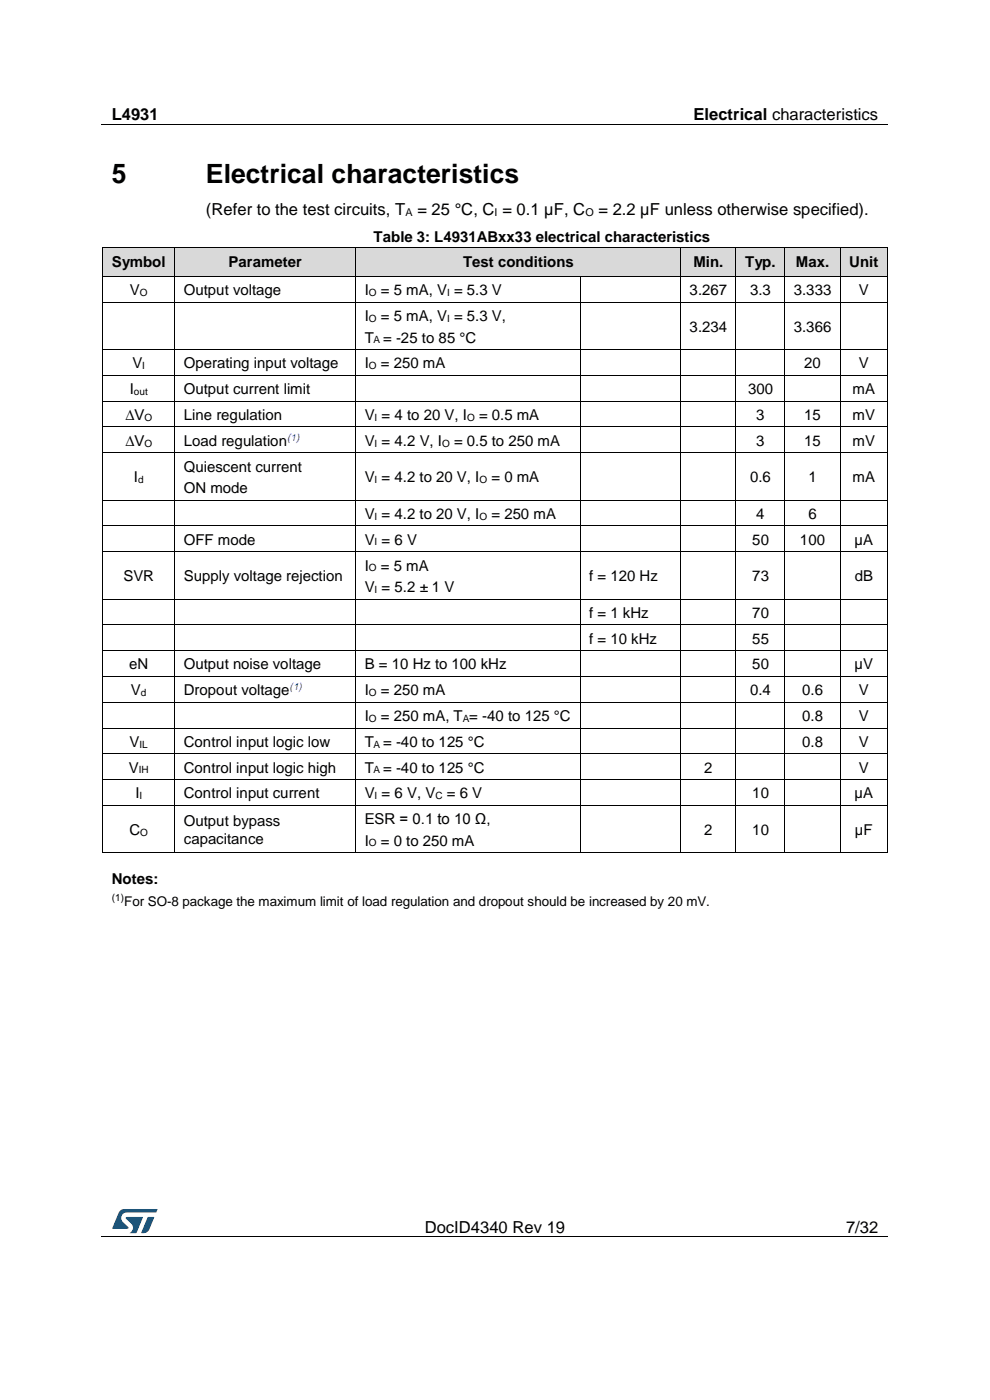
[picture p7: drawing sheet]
<svg xmlns="http://www.w3.org/2000/svg" width="210mm" height="297mm" viewBox="0 0 210 297" stroke-linecap="round" stroke-linejoin="round" font-family="sans-serif">
<path d="M21.5 26.5h166.8M21.5 262.4h166.8" fill="none" stroke="#000" stroke-width=".21"/>
<g fill="#000">
<path d="M104.6 26.4h.2v.1h-.2z" fill-rule="evenodd"/>
<path d="M61.6 262.3h.1v.2h-.1z" fill-rule="evenodd"/>
<path d="M148 262.3h.2v.2h-.2z" fill-rule="evenodd"/>
</g>
<g fill="#005288">
<path d="M25.4 256.9l.6-.4h.4l7 .1-.3 .6h-6.2a1.26 1.26 0 0 0-1.2 1.1 1.26 1.26 0 0 0 .8 1.4l.7 .6v.3l-3.4 .1z"/>
<path d="M31.4 258.2l1.3 .1-1 2.5a1.32 1.32 0 0 1-1.7 .7z"/>
<path d="M26.7 258.2l3.6 .1-1.4 3.3h-1.4a1.35 1.35 0 0 0 .7-1.2 1.35 1.35 0 0 0-.8-1.2l-.7-.6z"/>
</g>
<g fill="#d9d9d9">
<path d="M21.9 52.6h15.2v6h-15.2z" fill-rule="evenodd"/>
<path d="M23.7 52.6h11.5v6h-11.5z" fill-rule="evenodd"/>
<path d="M37.1 52.6h38.4v6h-38.4z" fill-rule="evenodd"/>
<path d="M39 52.6h34.6v6h-34.6z" fill-rule="evenodd"/>
<path d="M75.5 52.6h68.8v6h-68.8z" fill-rule="evenodd"/>
<path d="M77.4 52.6h65.1v6h-65.1z" fill-rule="evenodd"/>
<path d="M144.4 52.6h11.7v6h-11.7z" fill-rule="evenodd"/>
<path d="M146.3 52.6h8v6h-8z" fill-rule="evenodd"/>
<path d="M156.2 52.6h10.3v6h-10.3z" fill-rule="evenodd"/>
<path d="M158.1 52.6h6.5v6h-6.5z" fill-rule="evenodd"/>
<path d="M166.5 52.6h11.8v6h-11.8z" fill-rule="evenodd"/>
<path d="M168.4 52.6h8v6h-8z" fill-rule="evenodd"/>
<path d="M178.3 52.6h9.9v6h-9.9z" fill-rule="evenodd"/>
<path d="M180.2 52.6h6.2v6h-6.2z" fill-rule="evenodd"/>
</g>
<g fill="#000">
<path d="M21.7 58.6h.2v.1h-.2z" fill-rule="evenodd"/>
<path d="M21.7 58.6h.2v.1h-.2z" fill-rule="evenodd"/>
<path d="M21.7 52.5l.1 .1z" fill-rule="evenodd"/>
<path d="M21.7 52.5l.1 .1z" fill-rule="evenodd"/>
<path d="M21.9 58.6h.1v.1h-.1z" fill-rule="evenodd"/>
<path d="M37 58.6h.2v.1h-.2z" fill-rule="evenodd"/>
<path d="M37 52.5l.1 .1z" fill-rule="evenodd"/>
<path d="M37.2 58.6h.1v.1h-.1z" fill-rule="evenodd"/>
<path d="M75.4 58.6h.1v.1h-.1z" fill-rule="evenodd"/>
<path d="M75.4 52.5l.1 .1z" fill-rule="evenodd"/>
<path d="M75.5 58.6h.2v.1h-.2z" fill-rule="evenodd"/>
<path d="M123 58.6h.2v.1h-.2z" fill-rule="evenodd"/>
<path d="M144.3 58.6h.2v.1h-.2z" fill-rule="evenodd"/>
<path d="M144.3 52.5l.1 .1z" fill-rule="evenodd"/>
<path d="M144.5 58.6h.1v.1h-.1z" fill-rule="evenodd"/>
<path d="M156 58.6h.2v.1h-.2z" fill-rule="evenodd"/>
<path d="M156.1 52.5l.1 .1z" fill-rule="evenodd"/>
<path d="M156.2 58.6h.2v.1h-.2z" fill-rule="evenodd"/>
<path d="M166.4 58.6h.2v.1h-.2z" fill-rule="evenodd"/>
<path d="M166.4 52.5l.1 .1z" fill-rule="evenodd"/>
<path d="M166.6 58.6h.1v.1h-.1z" fill-rule="evenodd"/>
<path d="M178.2 58.6h.2v.1h-.2z" fill-rule="evenodd"/>
<path d="M178.2 52.5l.1 .1z" fill-rule="evenodd"/>
<path d="M178.4 58.6h.1v.1h-.1z" fill-rule="evenodd"/>
<path d="M188.2 58.6h.1v.1h-.1z" fill-rule="evenodd"/>
<path d="M188.2 58.6h.1v.1h-.1z" fill-rule="evenodd"/>
<path d="M188.2 52.5l.1 .1z" fill-rule="evenodd"/>
<path d="M188.2 52.5l.1 .1z" fill-rule="evenodd"/>
<path d="M21.7 64h.2v.2h-.2z" fill-rule="evenodd"/>
<path d="M21.7 74.1h.2v.2h-.2z" fill-rule="evenodd"/>
<path d="M21.7 79.6h.2v.1h-.2z" fill-rule="evenodd"/>
<path d="M37 64h.2v.2h-.2z" fill-rule="evenodd"/>
<path d="M37 74.1h.2v.2h-.2z" fill-rule="evenodd"/>
<path d="M37 79.6h.2v.1h-.2z" fill-rule="evenodd"/>
<path d="M75.4 64h.1v.2h-.1z" fill-rule="evenodd"/>
<path d="M75.4 74.1h.1v.2h-.1z" fill-rule="evenodd"/>
<path d="M75.4 79.6h.1v.1h-.1z" fill-rule="evenodd"/>
<path d="M123 64h.2v.2h-.2z" fill-rule="evenodd"/>
<path d="M123 74.1h.2v.2h-.2z" fill-rule="evenodd"/>
<path d="M123 79.6h.2v.1h-.2z" fill-rule="evenodd"/>
<path d="M144.3 64h.2v.2h-.2z" fill-rule="evenodd"/>
<path d="M144.3 74.1h.2v.2h-.2z" fill-rule="evenodd"/>
<path d="M144.3 79.6h.2v.1h-.2z" fill-rule="evenodd"/>
<path d="M156 64h.2v.2h-.2z" fill-rule="evenodd"/>
<path d="M156 74.1h.2v.2h-.2z" fill-rule="evenodd"/>
<path d="M156 79.6h.2v.1h-.2z" fill-rule="evenodd"/>
<path d="M166.4 64h.2v.2h-.2z" fill-rule="evenodd"/>
<path d="M166.4 74.1h.2v.2h-.2z" fill-rule="evenodd"/>
<path d="M166.4 79.6h.2v.1h-.2z" fill-rule="evenodd"/>
<path d="M178.2 64h.2v.2h-.2z" fill-rule="evenodd"/>
<path d="M178.2 74.1h.2v.2h-.2z" fill-rule="evenodd"/>
<path d="M178.2 79.6h.2v.1h-.2z" fill-rule="evenodd"/>
<path d="M188.2 64h.1v.2h-.1z" fill-rule="evenodd"/>
<path d="M188.2 74.1h.1v.2h-.1z" fill-rule="evenodd"/>
<path d="M188.2 79.6h.1v.1h-.1z" fill-rule="evenodd"/>
<path d="M21.7 85h.2v.2h-.2z" fill-rule="evenodd"/>
<path d="M21.7 90.5h.2v.1h-.2z" fill-rule="evenodd"/>
<path d="M21.7 96h.2v.2h-.2z" fill-rule="evenodd"/>
<path d="M37 85h.2v.2h-.2z" fill-rule="evenodd"/>
<path d="M37 90.5h.2v.1h-.2z" fill-rule="evenodd"/>
<path d="M37 96h.2v.2h-.2z" fill-rule="evenodd"/>
<path d="M75.4 85h.1v.2h-.1z" fill-rule="evenodd"/>
<path d="M75.4 90.5h.1v.1h-.1z" fill-rule="evenodd"/>
<path d="M75.4 96h.1v.2h-.1z" fill-rule="evenodd"/>
<path d="M123 85h.2v.2h-.2z" fill-rule="evenodd"/>
<path d="M123 90.5h.2v.1h-.2z" fill-rule="evenodd"/>
<path d="M123 96h.2v.2h-.2z" fill-rule="evenodd"/>
<path d="M144.3 85h.2v.2h-.2z" fill-rule="evenodd"/>
<path d="M144.3 90.5h.2v.1h-.2z" fill-rule="evenodd"/>
<path d="M144.3 96h.2v.2h-.2z" fill-rule="evenodd"/>
<path d="M156 85h.2v.2h-.2z" fill-rule="evenodd"/>
<path d="M156 90.5h.2v.1h-.2z" fill-rule="evenodd"/>
<path d="M156 96h.2v.2h-.2z" fill-rule="evenodd"/>
<path d="M166.4 85h.2v.2h-.2z" fill-rule="evenodd"/>
<path d="M166.4 90.5h.2v.1h-.2z" fill-rule="evenodd"/>
<path d="M166.4 96h.2v.2h-.2z" fill-rule="evenodd"/>
<path d="M178.2 85h.2v.2h-.2z" fill-rule="evenodd"/>
<path d="M178.2 90.5h.2v.1h-.2z" fill-rule="evenodd"/>
<path d="M178.2 96h.2v.2h-.2z" fill-rule="evenodd"/>
<path d="M188.2 85h.1v.2h-.1z" fill-rule="evenodd"/>
<path d="M188.2 90.5h.1v.1h-.1z" fill-rule="evenodd"/>
<path d="M188.2 96h.1v.2h-.1z" fill-rule="evenodd"/>
<path d="M21.7 106h.2v.2h-.2z" fill-rule="evenodd"/>
<path d="M21.7 111.5h.2v.2h-.2z" fill-rule="evenodd"/>
<path d="M21.7 116.9h.2v.2h-.2z" fill-rule="evenodd"/>
<path d="M37 106h.2v.2h-.2z" fill-rule="evenodd"/>
<path d="M37 111.5h.2v.2h-.2z" fill-rule="evenodd"/>
<path d="M37 116.9h.2v.2h-.2z" fill-rule="evenodd"/>
<path d="M75.4 106h.1v.2h-.1z" fill-rule="evenodd"/>
<path d="M75.4 111.5h.1v.2h-.1z" fill-rule="evenodd"/>
<path d="M75.4 116.9h.1v.2h-.1z" fill-rule="evenodd"/>
<path d="M123 106h.2v.2h-.2z" fill-rule="evenodd"/>
<path d="M123 111.5h.2v.2h-.2z" fill-rule="evenodd"/>
<path d="M123 116.9h.2v.2h-.2z" fill-rule="evenodd"/>
<path d="M144.3 106h.2v.2h-.2z" fill-rule="evenodd"/>
<path d="M144.3 111.5h.2v.2h-.2z" fill-rule="evenodd"/>
<path d="M144.3 116.9h.2v.2h-.2z" fill-rule="evenodd"/>
<path d="M156 106h.2v.2h-.2z" fill-rule="evenodd"/>
<path d="M156 111.5h.2v.2h-.2z" fill-rule="evenodd"/>
<path d="M156 116.9h.2v.2h-.2z" fill-rule="evenodd"/>
<path d="M166.4 106h.2v.2h-.2z" fill-rule="evenodd"/>
<path d="M166.4 111.5h.2v.2h-.2z" fill-rule="evenodd"/>
<path d="M166.4 116.9h.2v.2h-.2z" fill-rule="evenodd"/>
<path d="M178.2 106h.2v.2h-.2z" fill-rule="evenodd"/>
<path d="M178.2 111.5h.2v.2h-.2z" fill-rule="evenodd"/>
<path d="M178.2 116.9h.2v.2h-.2z" fill-rule="evenodd"/>
<path d="M188.2 106h.1v.2h-.1z" fill-rule="evenodd"/>
<path d="M188.2 111.5h.1v.2h-.1z" fill-rule="evenodd"/>
<path d="M188.2 116.9h.1v.2h-.1z" fill-rule="evenodd"/>
<path d="M21.7 127h.2v.2h-.2z" fill-rule="evenodd"/>
<path d="M21.7 132.5h.2v.1h-.2z" fill-rule="evenodd"/>
<path d="M21.7 137.9h.2v.2h-.2z" fill-rule="evenodd"/>
<path d="M37 127h.2v.2h-.2z" fill-rule="evenodd"/>
<path d="M37 132.5h.2v.1h-.2z" fill-rule="evenodd"/>
<path d="M37 137.9h.2v.2h-.2z" fill-rule="evenodd"/>
<path d="M75.4 127h.1v.2h-.1z" fill-rule="evenodd"/>
<path d="M75.4 132.5h.1v.1h-.1z" fill-rule="evenodd"/>
<path d="M75.4 137.9h.1v.2h-.1z" fill-rule="evenodd"/>
<path d="M123 127h.2v.2h-.2z" fill-rule="evenodd"/>
<path d="M123 132.5h.2v.1h-.2z" fill-rule="evenodd"/>
<path d="M123 137.9h.2v.2h-.2z" fill-rule="evenodd"/>
<path d="M144.3 127h.2v.2h-.2z" fill-rule="evenodd"/>
<path d="M144.3 132.5h.2v.1h-.2z" fill-rule="evenodd"/>
<path d="M144.3 137.9h.2v.2h-.2z" fill-rule="evenodd"/>
<path d="M156 127h.2v.2h-.2z" fill-rule="evenodd"/>
<path d="M156 132.5h.2v.1h-.2z" fill-rule="evenodd"/>
<path d="M156 137.9h.2v.2h-.2z" fill-rule="evenodd"/>
<path d="M166.4 127h.2v.2h-.2z" fill-rule="evenodd"/>
<path d="M166.4 132.5h.2v.1h-.2z" fill-rule="evenodd"/>
<path d="M166.4 137.9h.2v.2h-.2z" fill-rule="evenodd"/>
<path d="M178.2 127h.2v.2h-.2z" fill-rule="evenodd"/>
<path d="M178.2 132.5h.2v.1h-.2z" fill-rule="evenodd"/>
<path d="M178.2 137.9h.2v.2h-.2z" fill-rule="evenodd"/>
<path d="M188.2 127h.1v.2h-.1z" fill-rule="evenodd"/>
<path d="M188.2 132.5h.1v.1h-.1z" fill-rule="evenodd"/>
<path d="M188.2 137.9h.1v.2h-.1z" fill-rule="evenodd"/>
<path d="M21.7 143.4h.2v.2h-.2z" fill-rule="evenodd"/>
<path d="M21.7 148.9h.2v.2h-.2z" fill-rule="evenodd"/>
<path d="M21.7 154.4h.2v.1h-.2z" fill-rule="evenodd"/>
<path d="M37 143.4h.2v.2h-.2z" fill-rule="evenodd"/>
<path d="M37 148.9h.2v.2h-.2z" fill-rule="evenodd"/>
<path d="M37 154.4h.2v.1h-.2z" fill-rule="evenodd"/>
<path d="M75.4 143.4h.1v.2h-.1z" fill-rule="evenodd"/>
<path d="M75.4 148.9h.1v.2h-.1z" fill-rule="evenodd"/>
<path d="M75.4 154.4h.1v.1h-.1z" fill-rule="evenodd"/>
<path d="M123 143.4h.2v.2h-.2z" fill-rule="evenodd"/>
<path d="M123 148.9h.2v.2h-.2z" fill-rule="evenodd"/>
<path d="M123 154.4h.2v.1h-.2z" fill-rule="evenodd"/>
<path d="M144.3 143.4h.2v.2h-.2z" fill-rule="evenodd"/>
<path d="M144.3 148.9h.2v.2h-.2z" fill-rule="evenodd"/>
<path d="M144.3 154.4h.2v.1h-.2z" fill-rule="evenodd"/>
<path d="M156 143.4h.2v.2h-.2z" fill-rule="evenodd"/>
<path d="M156 148.9h.2v.2h-.2z" fill-rule="evenodd"/>
<path d="M156 154.4h.2v.1h-.2z" fill-rule="evenodd"/>
<path d="M166.4 143.4h.2v.2h-.2z" fill-rule="evenodd"/>
<path d="M166.4 148.9h.2v.2h-.2z" fill-rule="evenodd"/>
<path d="M166.4 154.4h.2v.1h-.2z" fill-rule="evenodd"/>
<path d="M178.2 143.4h.2v.2h-.2z" fill-rule="evenodd"/>
<path d="M178.2 148.9h.2v.2h-.2z" fill-rule="evenodd"/>
<path d="M178.2 154.4h.2v.1h-.2z" fill-rule="evenodd"/>
<path d="M188.2 143.4h.1v.2h-.1z" fill-rule="evenodd"/>
<path d="M188.2 148.9h.1v.2h-.1z" fill-rule="evenodd"/>
<path d="M188.2 154.4h.1v.1h-.1z" fill-rule="evenodd"/>
<path d="M21.7 159.8h.2v.2h-.2z" fill-rule="evenodd"/>
<path d="M21.7 165.3h.2v.2h-.2z" fill-rule="evenodd"/>
<path d="M21.7 170.8h.2v.1h-.2z" fill-rule="evenodd"/>
<path d="M37 159.8h.2v.2h-.2z" fill-rule="evenodd"/>
<path d="M37 165.3h.2v.2h-.2z" fill-rule="evenodd"/>
<path d="M37 170.8h.2v.1h-.2z" fill-rule="evenodd"/>
<path d="M75.4 159.8h.1v.2h-.1z" fill-rule="evenodd"/>
<path d="M75.4 165.3h.1v.2h-.1z" fill-rule="evenodd"/>
<path d="M75.4 170.8h.1v.1h-.1z" fill-rule="evenodd"/>
<path d="M123 159.8h.2v.2h-.2z" fill-rule="evenodd"/>
<path d="M123 165.3h.2v.2h-.2z" fill-rule="evenodd"/>
<path d="M123 170.8h.2v.1h-.2z" fill-rule="evenodd"/>
<path d="M144.3 159.8h.2v.2h-.2z" fill-rule="evenodd"/>
<path d="M144.3 165.3h.2v.2h-.2z" fill-rule="evenodd"/>
<path d="M144.3 170.8h.2v.1h-.2z" fill-rule="evenodd"/>
<path d="M156 159.8h.2v.2h-.2z" fill-rule="evenodd"/>
<path d="M156 165.3h.2v.2h-.2z" fill-rule="evenodd"/>
<path d="M156 170.8h.2v.1h-.2z" fill-rule="evenodd"/>
<path d="M166.4 159.8h.2v.2h-.2z" fill-rule="evenodd"/>
<path d="M166.4 165.3h.2v.2h-.2z" fill-rule="evenodd"/>
<path d="M166.4 170.8h.2v.1h-.2z" fill-rule="evenodd"/>
<path d="M178.2 159.8h.2v.2h-.2z" fill-rule="evenodd"/>
<path d="M178.2 165.3h.2v.2h-.2z" fill-rule="evenodd"/>
<path d="M178.2 170.8h.2v.1h-.2z" fill-rule="evenodd"/>
<path d="M188.2 159.8h.1v.2h-.1z" fill-rule="evenodd"/>
<path d="M188.2 165.3h.1v.2h-.1z" fill-rule="evenodd"/>
<path d="M188.2 170.8h.1v.1h-.1z" fill-rule="evenodd"/>
<path d="M21.7 180.8h.2v.2h-.2z" fill-rule="evenodd"/>
<path d="M21.7 180.8h.2v.2h-.2z" fill-rule="evenodd"/>
<path d="M37 180.8h.2v.2h-.2z" fill-rule="evenodd"/>
<path d="M75.4 180.8h.1v.2h-.1z" fill-rule="evenodd"/>
<path d="M123 180.8h.2v.2h-.2z" fill-rule="evenodd"/>
<path d="M144.3 180.8h.2v.2h-.2z" fill-rule="evenodd"/>
<path d="M156 180.8h.2v.2h-.2z" fill-rule="evenodd"/>
<path d="M166.4 180.8h.2v.2h-.2z" fill-rule="evenodd"/>
<path d="M178.2 180.8h.2v.2h-.2z" fill-rule="evenodd"/>
<path d="M188.2 180.8h.1v.2h-.1z" fill-rule="evenodd"/>
<path d="M188.2 180.8h.1v.2h-.1z" fill-rule="evenodd"/>
</g>
<g fill="none" stroke="#000" stroke-width=".21">
<path d="M21.8 52.6v6M21.8 58.7v5.3M21.8 52.5h15.3M22 58.6h15M37.1 52.6v6M37.1 58.7v5.3M37.1 52.5h38.3M37.3 58.6h38.1M75.5 52.6v6M75.5 58.7v5.3M75.5 52.5h68.8M75.7 58.6h47.3"/>
<path d="M123.1 58.7v5.3M123.2 58.6h21.1M144.4 52.6v6M144.4 58.7v5.3M144.4 52.5h11.7M144.6 58.6h11.4M156.1 58.7v5.3M156.1 52.6v6M156.2 52.5h10.2M156.4 58.6h10M166.5 52.6v6M166.5 58.7v5.3"/>
<path d="M166.5 52.5h11.7M166.7 58.6h11.5M178.3 58.7v5.3M178.3 52.6v6M178.3 52.5h9.9M178.5 58.6h9.7M188.3 52.6v6M188.3 58.7v5.3M21.8 64.2v9.9M21.8 74.3v5.3M21.8 79.7v5.3M21.9 64.1h15.1"/>
<path d="M21.9 74.2h15.1M21.9 79.6h15.1M37.1 64.2v9.9M37.1 74.3v5.3M37.1 79.7v5.3M37.2 64.1h38.2M37.2 74.2h38.2M37.2 79.6h38.2M75.5 64.2v9.9M75.5 74.3v5.3M75.5 79.7v5.3M75.5 64.1h47.5"/>
<path d="M75.5 74.2h47.5M75.5 79.6h47.5M123.1 64.2v9.9M123.1 74.3v5.3M123.1 79.7v5.3M123.2 64.1h21.1M123.2 74.2h21.1M123.2 79.6h21.1M144.4 64.2v9.9M144.4 74.3v5.3M144.4 79.7v5.3M144.5 64.1h11.5"/>
<path d="M144.5 74.2h11.5M144.5 79.6h11.5M156.1 64.2v9.9M156.1 74.3v5.3M156.1 79.7v5.3M156.2 64.1h10.2M156.2 74.2h10.2M156.2 79.6h10.2M166.5 64.2v9.9M166.5 74.3v5.3M166.5 79.7v5.3M166.6 64.1h11.6"/>
<path d="M166.6 74.2h11.6M166.6 79.6h11.6M178.3 64.2v9.9M178.3 74.3v5.3M178.3 79.7v5.3M178.4 64.1h9.8M178.4 74.2h9.8M178.4 79.6h9.8M188.3 64.2v9.9M188.3 74.3v5.3M188.3 79.7v5.3M21.8 85.2v5.3"/>
<path d="M21.8 90.6v5.4M21.8 96.2v9.8M21.9 85.1h15.1M21.9 90.6h15.1M21.9 96.1h15.1M37.1 85.2v5.3M37.1 90.6v5.4M37.1 96.2v9.8M37.2 85.1h38.2M37.2 90.6h38.2M37.2 96.1h38.2M75.5 85.2v5.3"/>
<path d="M75.5 90.6v5.4M75.5 96.2v9.8M75.5 85.1h47.5M75.5 90.6h47.5M75.5 96.1h47.5M123.1 85.2v5.3M123.1 90.6v5.4M123.1 96.2v9.8M123.2 85.1h21.1M123.2 90.6h21.1M123.2 96.1h21.1M144.4 85.2v5.3"/>
<path d="M144.4 90.6v5.4M144.4 96.2v9.8M144.5 85.1h11.5M144.5 90.6h11.5M144.5 96.1h11.5M156.1 85.2v5.3M156.1 90.6v5.4M156.1 96.2v9.8M156.2 85.1h10.2M156.2 90.6h10.2M156.2 96.1h10.2M166.5 85.2v5.3"/>
<path d="M166.5 90.6v5.4M166.5 96.2v9.8M166.6 85.1h11.6M166.6 90.6h11.6M166.6 96.1h11.6M178.3 85.2v5.3M178.3 90.6v5.4M178.3 96.2v9.8M178.4 85.1h9.8M178.4 90.6h9.8M178.4 96.1h9.8M188.3 85.2v5.3"/>
<path d="M188.3 90.6v5.4M188.3 96.2v9.8M21.8 106.2v5.3M21.8 111.7v5.2M21.8 117.1v9.9M21.9 106.1h15.1M21.9 111.6h15.1M21.9 117h15.1M37.1 106.2v5.3M37.1 111.7v5.2M37.1 117.1v9.9M37.2 106.1h38.2"/>
<path d="M37.2 111.6h38.2M37.2 117h38.2M75.5 106.2v5.3M75.5 111.7v5.2M75.5 117.1v9.9M75.5 106.1h47.5M75.5 111.6h47.5M75.5 117h47.5M123.1 106.2v5.3M123.1 111.7v5.2M123.1 117.1v9.9M123.2 106.1h21.1"/>
<path d="M123.2 111.6h21.1M123.2 117h21.1M144.4 106.2v5.3M144.4 111.7v5.2M144.4 117.1v9.9M144.5 106.1h11.5M144.5 111.6h11.5M144.5 117h11.5M156.1 106.2v5.3M156.1 111.7v5.2M156.1 117.1v9.9M156.2 106.1h10.2"/>
<path d="M156.2 111.6h10.2M156.2 117h10.2M166.5 106.2v5.3M166.5 111.7v5.2M166.5 117.1v9.9M166.6 106.1h11.6M166.6 111.6h11.6M166.6 117h11.6M178.3 106.2v5.3M178.3 111.7v5.2M178.3 117.1v9.9M178.4 106.1h9.8"/>
<path d="M178.4 111.6h9.8M178.4 117h9.8M188.3 106.2v5.3M188.3 111.7v5.2M188.3 117.1v9.9M21.8 127.2v5.3M21.8 132.6v5.3M21.8 138.1v5.3M21.9 127.1h15.1M21.9 132.6h15.1M21.9 138h15.1M37.1 127.2v5.3"/>
<path d="M37.1 132.6v5.3M37.1 138.1v5.3M37.2 127.1h38.2M37.2 132.6h38.2M37.2 138h38.2M75.5 127.2v5.3M75.5 132.6v5.3M75.5 138.1v5.3M75.5 127.1h47.5M75.5 132.6h47.5M75.5 138h47.5M123.1 127.2v5.3"/>
<path d="M123.1 132.6v5.3M123.1 138.1v5.3M123.2 127.1h21.1M123.2 132.6h21.1M123.2 138h21.1M144.4 127.2v5.3M144.4 132.6v5.3M144.4 138.1v5.3M144.5 127.1h11.5M144.5 132.6h11.5M144.5 138h11.5M156.1 127.2v5.3"/>
<path d="M156.1 132.6v5.3M156.1 138.1v5.3M156.2 127.1h10.2M156.2 132.6h10.2M156.2 138h10.2M166.5 127.2v5.3M166.5 132.6v5.3M166.5 138.1v5.3M166.6 127.1h11.6M166.6 132.6h11.6M166.6 138h11.6M178.3 127.2v5.3"/>
<path d="M178.3 132.6v5.3M178.3 138.1v5.3M178.4 127.1h9.8M178.4 132.6h9.8M178.4 138h9.8M188.3 127.2v5.3M188.3 132.6v5.3M188.3 138.1v5.3M21.8 143.6v5.3M21.8 149.1v5.3M21.8 154.5v5.3M21.9 143.5h15.1"/>
<path d="M21.9 149h15.1M21.9 154.4h15.1M21.9 159.9h15.1M37.1 143.6v5.3M37.1 149.1v5.3M37.1 154.5v5.3M37.2 143.5h38.2M37.2 149h38.2M37.2 154.4h38.2M37.2 159.9h38.2M75.5 143.6v5.3M75.5 149.1v5.3"/>
<path d="M75.5 154.5v5.3M75.5 143.5h47.5M75.5 149h47.5M75.5 154.4h47.5M75.5 159.9h47.5M123.1 143.6v5.3M123.1 149.1v5.3M123.1 154.5v5.3M123.2 143.5h21.1M123.2 149h21.1M123.2 154.4h21.1M123.2 159.9h21.1"/>
<path d="M144.4 143.6v5.3M144.4 149.1v5.3M144.4 154.5v5.3M144.5 143.5h11.5M144.5 149h11.5M144.5 154.4h11.5M144.5 159.9h11.5M156.1 143.6v5.3M156.1 149.1v5.3M156.1 154.5v5.3M156.2 143.5h10.2M156.2 149h10.2"/>
<path d="M156.2 154.4h10.2M156.2 159.9h10.2M166.5 143.6v5.3M166.5 149.1v5.3M166.5 154.5v5.3M166.6 143.5h11.6M166.6 149h11.6M166.6 154.4h11.6M166.6 159.9h11.6M178.3 143.6v5.3M178.3 149.1v5.3M178.3 154.5v5.3"/>
<path d="M178.4 143.5h9.8M178.4 149h9.8M178.4 154.4h9.8M178.4 159.9h9.8M188.3 143.6v5.3M188.3 149.1v5.3M188.3 154.5v5.3M21.8 160v5.3M21.8 165.5v5.3M21.8 170.9v9.9M21.9 165.4h15.1M21.9 170.8h15.1"/>
<path d="M37.1 160v5.3M37.1 165.5v5.3M37.1 170.9v9.9M37.2 165.4h38.2M37.2 170.8h38.2M75.5 160v5.3M75.5 165.5v5.3M75.5 170.9v9.9M75.5 165.4h47.5M75.5 170.8h47.5M123.1 160v5.3M123.1 165.5v5.3"/>
<path d="M123.1 170.9v9.9M123.2 165.4h21.1M123.2 170.8h21.1M144.4 160v5.3M144.4 165.5v5.3M144.4 170.9v9.9M144.5 165.4h11.5M144.5 170.8h11.5M156.1 160v5.3M156.1 165.5v5.3M156.1 170.9v9.9M156.2 165.4h10.2"/>
<path d="M156.2 170.8h10.2M166.5 160v5.3M166.5 165.5v5.3M166.5 170.9v9.9M166.6 165.4h11.6M166.6 170.8h11.6M178.3 160v5.3M178.3 165.5v5.3M178.3 170.9v9.9M178.4 165.4h9.8M178.4 170.8h9.8M188.3 160v5.3"/>
<path d="M188.3 165.5v5.3M188.3 170.9v9.9M21.9 180.9h15.1M37.2 180.9h38.2M75.5 180.9h47.5M123.2 180.9h21.1M144.5 180.9h11.5M156.2 180.9h10.2M166.6 180.9h11.6M178.4 180.9h9.8"/>
</g>
<g font-size="5.6">
<text x="23.7" y="38.9">5</text>
<text x="43.7" y="38.9">Electrical characteristics</text>
</g>
<g font-size="3.5">
<text x="23.7" y="25.5">L4931</text>
<text x="147.1" y="25.5">Electrical characteristics</text>
<text x="43.7" y="45.6">(Refer to the test circuits, T</text>
<text x="88.5" y="45.6">= 25 °C, C = 0.1 µF, C</text>
<text x="126.9" y="45.6">= 2.2 µF unless otherwise specified).</text>
<text x="90.1" y="261.5">DocID4340 Rev 19</text>
<text x="179.5" y="261.5">7/32</text>
</g>
<g font-size="3.2">
<text x="79.3" y="51.4">Table 3: L4931ABxx33 electrical characteristics</text>
<text x="23.7" y="56.7">Symbol</text>
<text x="48.5" y="56.7">Parameter</text>
<text x="98.2" y="56.7">Test conditions</text>
<text x="147.1" y="56.7">Min.</text>
<text x="158.1" y="56.7">Typ.</text>
<text x="168.9" y="56.7">Max.</text>
<text x="180.2" y="56.7">Unit</text>
<text x="27.6" y="62.6">V</text>
<text x="39" y="62.6">Output voltage</text>
<text x="77.4" y="62.6">I</text>
<text x="80.8" y="62.6">= 5 mA, V = 5.3 V</text>
<text x="146.3" y="62.6">3.267</text>
<text x="159.1" y="62.6">3.3</text>
<text x="168.4" y="62.6">3.333</text>
<text x="182.2" y="62.6">V</text>
<text x="77.4" y="68.1">I</text>
<text x="80.8" y="68.1">= 5 mA, V = 5.3 V,</text>
<text x="146.3" y="70.4">3.234</text>
<text x="168.4" y="70.4">3.366</text>
<text x="77.4" y="72.7">T = -25 to 85 °C</text>
<text x="27.5" y="83.6">I</text>
<text x="28.1" y="78.2">V</text>
<text x="39" y="78.2">Operating input voltage</text>
<text x="39" y="83.6">Output current limit</text>
<text x="77.4" y="78.2">I</text>
<text x="80.8" y="78.2">= 250 mA</text>
<text x="158.7" y="83.6">300</text>
<text x="170.6" y="78.2">20</text>
<text x="180.8" y="83.6">mA</text>
<text x="182.2" y="78.2">V</text>
<text x="26.6" y="89.1">∆V</text>
<text x="39" y="89.1">Line regulation</text>
<text x="77.4" y="89.1">V = 4 to 20 V, I</text>
<text x="101.6" y="89.1">= 0.5 mA</text>
<text x="160.4" y="89.1">3</text>
<text x="170.6" y="89.1">15</text>
<text x="180.8" y="89.1">mV</text>
<text x="26.6" y="94.6">∆V</text>
<text x="39" y="94.5">Load regulation</text>
<text x="77.4" y="94.6">V = 4.2 V, I</text>
<text x="96.3" y="94.6">= 0.5 to 250 mA</text>
<text x="160.4" y="94.6">3</text>
<text x="170.6" y="94.6">15</text>
<text x="180.8" y="94.6">mV</text>
<text x="39" y="100.1">Quiescent current</text>
<text x="28.4" y="102.3">I</text>
<text x="39" y="104.6">ON mode</text>
<text x="77.4" y="102.3">V = 4.2 to 20 V, I</text>
<text x="104.2" y="102.3">= 0 mA</text>
<text x="159.1" y="102.3">0.6</text>
<text x="171.5" y="102.3">1</text>
<text x="180.8" y="102.3">mA</text>
<text x="77.4" y="110.1">V = 4.2 to 20 V, I</text>
<text x="104.2" y="110.1">= 250 mA</text>
<text x="160.4" y="110.1">4</text>
<text x="171.5" y="110.1">6</text>
<text x="39" y="115.5">OFF mode</text>
<text x="77.4" y="115.5">V = 6 V</text>
<text x="159.6" y="115.5">50</text>
<text x="169.7" y="115.5">100</text>
<text x="181.3" y="115.5">µA</text>
<text x="26.2" y="123.3">SVR</text>
<text x="39" y="123.3">Supply voltage rejection</text>
<text x="77.4" y="121">I</text>
<text x="77.4" y="125.6">V = 5.2 ± 1 V</text>
<text x="80.8" y="121">= 5 mA</text>
<text x="125" y="123.3">f = 120 Hz</text>
<text x="159.6" y="123.3">73</text>
<text x="181.3" y="123.3">dB</text>
<text x="125" y="131.1">f = 1 kHz</text>
<text x="159.6" y="131.1">70</text>
<text x="125" y="136.5">f = 10 kHz</text>
<text x="159.6" y="136.5">55</text>
<text x="27.4" y="142">eN</text>
<text x="39" y="142">Output noise voltage</text>
<text x="77.4" y="142">B = 10 Hz to 100 kHz</text>
<text x="159.6" y="142">50</text>
<text x="181.3" y="142">µV</text>
<text x="27.8" y="147.5">V</text>
<text x="39" y="147.5">Dropout voltage</text>
<text x="77.4" y="147.5">I</text>
<text x="80.8" y="147.5">= 250 mA</text>
<text x="159.1" y="147.5">0.4</text>
<text x="170.2" y="147.5">0.6</text>
<text x="182.2" y="147.5">V</text>
<text x="77.4" y="153">I</text>
<text x="80.8" y="153">= 250 mA, T = -40 to 125 °C</text>
<text x="170.2" y="153">0.8</text>
<text x="182.2" y="153">V</text>
<text x="27.5" y="158.4">V</text>
<text x="39" y="158.4">Control input logic low</text>
<text x="77.4" y="158.4">T = -40 to 125 °C</text>
<text x="170.2" y="158.4">0.8</text>
<text x="182.2" y="158.4">V</text>
<text x="27.3" y="163.9">V</text>
<text x="39" y="163.9">Control input logic high</text>
<text x="77.4" y="163.9">T = -40 to 125 °C</text>
<text x="149.4" y="163.9">2</text>
<text x="182.2" y="163.9">V</text>
<text x="28.7" y="169.4">I</text>
<text x="39" y="169.4">Control input current</text>
<text x="77.4" y="169.4">V = 6 V, V</text>
<text x="94.8" y="169.4">= 6 V</text>
<text x="159.6" y="169.4">10</text>
<text x="181.3" y="169.4">µA</text>
<text x="27.5" y="177.1">C</text>
<text x="39" y="175.2">Output bypass</text>
<text x="39" y="179.1">capacitance</text>
<text x="77.4" y="174.8">ESR = 0.1 to 10 Ω,</text>
<text x="77.4" y="179.4">I</text>
<text x="80.8" y="179.4">= 0 to 250 mA</text>
<text x="149.4" y="177.1">2</text>
<text x="159.6" y="177.1">10</text>
<text x="181.4" y="177.1">µF</text>
<text x="23.7" y="187.5">Notes:</text>
</g>
<text font-size="2.8" x="26.3" y="192.3">For SO-8 package the maximum limit of load regulation and dropout should be increased by 20 mV.</text>
<g font-size="2.3">
<text x="86" y="45.7">A</text>
<text x="104.9" y="45.7">I</text>
<text x="124.2" y="45.7">O</text>
</g>
<g font-size="2.1">
<text x="29.7" y="62.8">O</text>
<text x="78.2" y="62.8">O</text>
<text x="94.9" y="62.8">I</text>
<text x="78.2" y="68.3">O</text>
<text x="94.9" y="68.3">I</text>
<text x="79.3" y="72.9">A</text>
<text x="28.4" y="83.8">out</text>
<text x="30.2" y="78.3">I</text>
<text x="78.2" y="78.3">O</text>
<text x="30.7" y="89.2">O</text>
<text x="79.5" y="89.2">I</text>
<text x="99.1" y="89.2">O</text>
<text x="30.7" y="94.8">O</text>
<text x="79.5" y="94.8">I</text>
<text x="93.8" y="94.8">O</text>
<text x="29.3" y="102.5">d</text>
<text x="79.5" y="102.5">I</text>
<text x="101.8" y="102.5">O</text>
<text x="79.5" y="110.3">I</text>
<text x="101.8" y="110.3">O</text>
<text x="79.5" y="115.7">I</text>
<text x="78.2" y="121.2">O</text>
<text x="79.5" y="125.8">I</text>
<text x="29.9" y="147.7">d</text>
<text x="78.2" y="147.7">O</text>
<text x="78.2" y="153.1">O</text>
<text x="98.2" y="153.1">A</text>
<text x="29.6" y="158.6">IL</text>
<text x="79.3" y="158.6">A</text>
<text x="29.4" y="164.1">IH</text>
<text x="79.3" y="164.1">A</text>
<text x="29.6" y="169.5">I</text>
<text x="79.5" y="169.5">I</text>
<text x="92.4" y="169.5">C</text>
<text x="29.8" y="177.3">O</text>
<text x="78.2" y="179.6">O</text>
<text x="23.7" y="191.2">(1)</text>
</g>
<g font-size="2.1" fill="#00f">
<text x="60.9" y="93.5">(1)</text>
<text x="61.4" y="146.4">(1)</text>
</g>
</svg>
